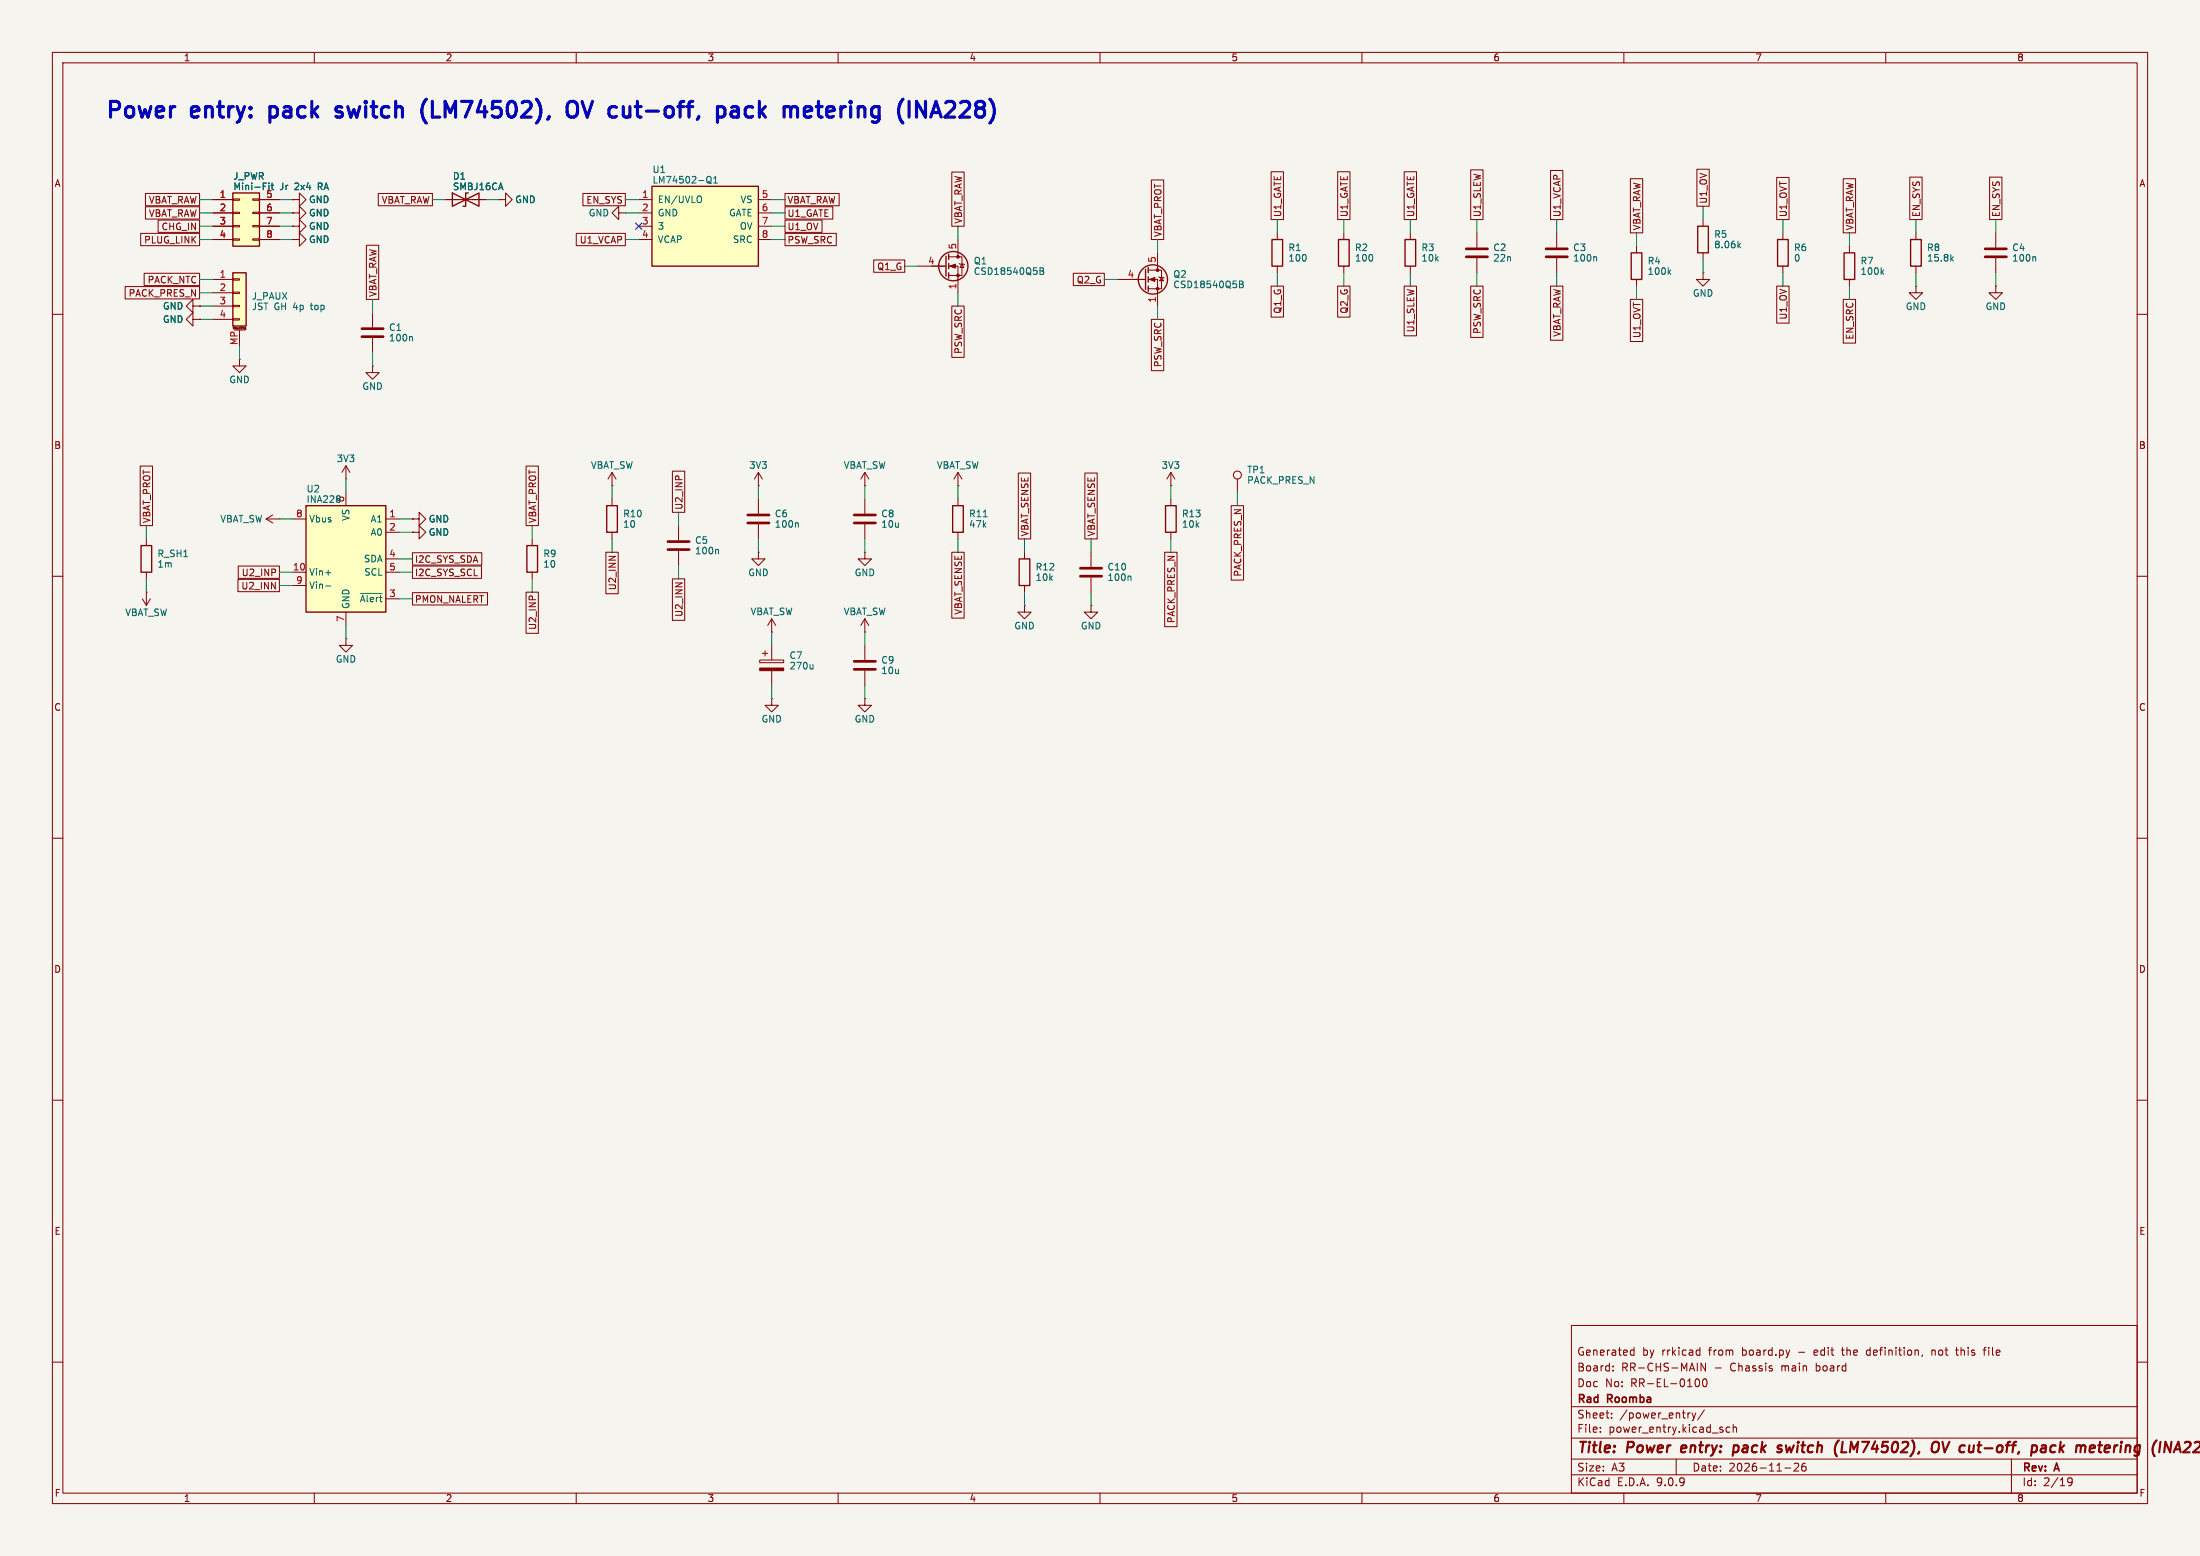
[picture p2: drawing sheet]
<svg xmlns="http://www.w3.org/2000/svg" width="420mm" height="297mm" viewBox="0 0 420 297" stroke-linecap="round" stroke-linejoin="round" font-family="sans-serif">
<path d="M0 0h420v297h-420z" fill="#f5f4ef" stroke="#f5f4ef" stroke-width=".19"/>
<g fill="none" stroke="#840000" stroke-width=".19">
<path d="M10 10h400v277h-400zM12 12h396v273h-396zM60 10v2M110 10v2M160 10v2M210 10v2M260 10v2M310 10v2M360 10v2M10 60h2M408 60h2M10 110h2"/>
<path d="M195.6 105.4v1.3M195.6 111.8v1.2M408 110h2M10 160h2M408 160h2M10 210h2M408 210h2M300 253h108v32h-108zM311.4 258.6h.5M311.4 257.8h.5M311.9 257.2v1.5M324.1 257.7l.4 .1"/>
<path d="M324.5 258.6l-.4 .1M324.5 257.2v1.5M351.5 257.7h.6M356.6 257.7l-.3 .3v.4l.3 .3M367 258.6l-.1 .3M368.8 257.7v1M369.2 257.7l-.4 .1M373.3 257.7h.6M373.5 257.2v1.3l.4 .2M378.6 257.7h.6M379.2 257.2l-.4 .2v1.3M10 260h2"/>
<path d="M300 278.5h108M300 274.5h108M300 268.5h108M305.5 273.2v.2M305.5 272.5v.1M307.7 270.5v.2M307.7 269.8v.1M307.9 261.5v.2M307.9 260.8v.1M320 278.5v3M322.5 269.7h.2M323 269.7l.4 1"/>
<path d="M323.4 270.7l-.4 .5M323.6 263.8l.1-.5 .2-.1a.8 .8 0 0 1 .6 .7 .8 .8 0 0 1-.6 .8l-.2-.2-.1-.4M323.7 269.7l-.3 1M325.2 263.3l.2-.1a.8 .8 0 0 1 .5 .7 .8 .8 0 0 1-.5 .8l-.2-.2-.2-.4zM325.4 269.1l-1.3 1.9M325.6 260.2v1.5l-.9-1.5v1.5M330.2 272.5l-.4-.1-.3 .3 .2 .6h.5M330.9 272.5l.2-.1 .3 .1 .1 .9M330.9 271.9v1.5M342.5 279.4l.6-.1 .2 .1 .1 .3-1 1.1h1M344.7 279.3a.59 .59 0 0 0-.8 .6v.6l.2 .2 .4 .1 .2-.2 .1-.5-.1-.2h-.5l-.3 .2M384 278.5v6.5"/>
<path d="M408 260h2M60 285v2M110 285v2M160 285v2M210 285v2M260 285v2M300 281.5h108M310 285v2M340.7 280.2h1.2M360 285v2M394.7 282.4l.3-.3 .5 .1a.99 .99 0 0 1-.3 1.4h-.3M394.7 282.7l.3 .3h.3l.3-.3"/>
</g>
<g fill="none" stroke="#840000" stroke-width=".4">
<path d="M321.1 276l-.2 .9 .2 .3M321.9 276.3l-1 .2M330.9 277.1h.7M331 276h.8M331 275.9l-.2 2M340.9 275.9l.2 1.3M351.8 275.2l-.3 2h1M369 275.5a.69 .69 0 0 1 1.1 0 1.47 1.47 0 0 1-.6 1.7l-.5-.1a1.5 1.5 0 0 1 0-1.6zM370.8 275.2l.4 2 1-2M389.8 276h.7v1.2M390.6 276.3l-.7 .1a.4 .4 0 0 0-.3 .4 .4 .4 0 0 0 .2 .4l.7-.1M392.4 276a.66 .66 0 0 0-.9 .3l-.1 .5 .1 .3h.8"/>
<path d="M400.5 275.9h.8M401 277.2h.1M402 276l-.2 .9 .2 .3M402.8 276.3l-1 .2M415 277.2l.9-2 .4 2M415.2 276.6h1M417.4 275.2l-.3 .2M418 276.1l-1.2 1.1h1.2"/>
</g>
<path d="M194.6 106.7h2v5.1h-2z" fill="none" stroke="#840000" stroke-width=".25"/>
<path d="M44.4 52.1h2.6v10.1h-2.6z" fill="#ffffc2"/>
<path d="M44.4 52.1h2.6v10.1h-2.6z" fill="none" stroke="#840000" stroke-width=".25"/>
<g fill="none" stroke="#840000" stroke-width=".19">
<path d="M40.6 53.3h3.8M40.6 55.9h3.8M40.6 58.4h3.8M44.4 53.2h1.3v.3h-1.3zM44.4 55.8h1.3v.2h-1.3zM44.4 58.3h1.3v.2h-1.3zM40.6 61h3.8M44.4 60.8h1.3v.3h-1.3zM44.7 63h2M45.7 68.6v1.3h1.3l-1.3 1.2-1.3-1.2h1.3M45.7 68.6h.1M45.7 63v3"/>
<path d="M46.9 62.5v.3l-.2 .1M46.9 62.5l-.2 .1 .1 .2h.1"/>
</g>
<path d="M58.4 96.5h15.3v20.3h-15.3z" fill="#ffffc2"/>
<g fill="none" stroke="#840000" stroke-width=".25">
<path d="M86.4 36.8v2.6l5-2.6v2.6zM89.4 36.8h-.5v2.6h-.5M180.6 48.9v3.8M181.1 48.5v1M181.1 50.3v1M181.1 52.1v1M218.7 51.4v3.8M219.2 51.1v1M219.2 52.8v1M219.2 54.6v1M242.8 45.7h2.1v5.1h-2.1zM255.5 45.7h2.1v5.1h-2.1z"/>
<path d="M268.2 45.7h2.1v5.1h-2.1zM311.4 48.3h2v5h-2zM324.1 43.2h2v5.1h-2zM339.3 45.7h2.1v5.1h-2.1zM352 48.3h2.1v5h-2.1zM364.7 45.7h2.1v5.1h-2.1zM58.4 96.5h15.3v20.3h-15.3zM181.9 96.5h2v5.1h-2zM222.5 96.5h2v5.1h-2z"/>
<circle cx="182" cy="50.8" r="2.79"/>
<circle cx="220.1" cy="53.3" r="2.79"/>
</g>
<g fill="none" stroke="#840000" stroke-width=".19">
<path d="M85.1 38.1h7.6M95.2 38.1h1.3v-1.3l1.3 1.3-1.3 1.3v-1.3M95.2 38.1h.1M36.8 58.4v-1.2l-1.2 1.2 1.2 1.3v-1.3h1.3M38.1 58.4h.1M118.1 40.6v-1.2l-1.3 1.2 1.3 1.3v-1.3h1.3M119.4 40.6h.1M175.3 50.8h5.3M181.1 49h2.5v3.6h-2.5M181.1 50.8h1.8v5.1M182.9 45.7v3.3M183.1 50.3l1 .2"/>
<path d="M183.6 50.4l.4 .7h-.7zM213.4 53.3h5.3M219.2 51.6h2.5v3.5h-2.5M219.2 53.3h1.8v5.1M221 48.3v3.3M221.2 52.8l1 .3M221.7 53l.4 .6h-.7zM243.8 44.5v1.2M243.8 50.8v1.3M256.5 44.5v1.2M256.5 50.8v1.3M269.2 44.5v1.2"/>
<path d="M269.2 50.8v1.3M281.9 44.5v2.7M281.9 49.3v2.8M297.2 44.5v2.7M297.2 49.3v2.8M312.4 47v1.3M312.4 53.3v1.3M325.1 52.1v1.2h1.3l-1.3 1.3-1.3-1.3h1.3M325.1 52.1h.1M325.1 41.9v1.3M325.1 48.3v1.2M340.4 44.5v1.2"/>
<path d="M340.4 50.8v1.3M353.1 47v1.3M353.1 53.3v1.3M365.8 54.6v1.3h1.2l-1.2 1.3-1.3-1.3h1.3M365.8 54.6h.1M365.8 44.5v1.2M365.8 50.8v1.3M381 54.6v1.3h1.3l-1.3 1.3-1.3-1.3h1.3M381 54.6h.1M381 44.5v2.7M381 49.3v2.8M36.8 61v-1.3l-1.2 1.3 1.2 1.2v-1.2h1.3"/>
<path d="M38.1 61h.1M71.1 69.9v1.2h1.3l-1.3 1.3-1.3-1.3h1.3M71.1 69.9h.1M50.8 99.1h2.5M50.8 99.1l1.3 .7M52.1 98.3l-1.3 .8M53.3 99.1h.1M55.9 99.1h2.5M66 91.4h.1M66 88.9v2.5M66 94v2.5M66 88.9l-.7 1.3"/>
<path d="M66 88.9l.8 1.3M73.7 99.1h2.5M78.7 99.1h1.3v-1.3l1.3 1.3-1.3 1.2v-1.2M78.7 99.1h.1M182.9 92.7h.1M182.9 90.2v2.5M182.9 95.3v1.2M182.9 90.2l-.8 1.2M182.9 90.2l.7 1.2M223.5 92.7h.1M223.5 90.2v2.5M223.5 95.3v1.2"/>
<path d="M223.5 90.2l-.7 1.2M223.5 90.2l.8 1.2M236.2 91.4v2.6M55.9 109.2h2.5M55.9 111.8h2.5M66 116.8v2.6M73.7 109.2h2.5M73.7 101.6h2.5M73.7 106.7h2.5M73.7 114.3h2.5M78.7 101.6h1.3v-1.3l1.3 1.3-1.3 1.3v-1.3M78.7 101.6h.1"/>
<path d="M182.9 101.6v1.3M195.6 115.6v1.2h1.2l-1.2 1.3-1.3-1.3h1.3M195.6 115.6h.1M208.3 115.6v1.2h1.2l-1.2 1.3-1.3-1.3h1.3M208.3 115.6h.1M208.3 105.4v2.8M208.3 110.2v2.8M223.5 101.6v1.3M66 121.9v1.3h1.3l-1.3 1.3-1.2-1.3h1.2M66 121.9h.1"/>
<circle cx="236.2" cy="90.7" r=".76"/>
</g>
<g fill="none" stroke="#006464" stroke-width=".19">
<path d="M198.5 51.1h.5l.2 .3-.2 .3 .2 .1 .1 .3-.3 .3h-.5zM198.5 51.7h.5M236.6 53.6h.5l.2 .3-.2 .4 .2 .1 .1 .3-.3 .2h-.5zM236.6 54.3h.5M304.6 49l.2 .2v.6M318.6 51.9l.4 .5M319 51.5l-.5 .5M331.9 46.8l.4 .5M332.3 46.5l-.5 .4M359.2 51.9l.4 .5M359.6 51.5l-.5 .5M372.5 49.4l.4 .4"/>
<path d="M372.9 49l-.5 .5M388.4 49l.2 .2v.6M187.7 98.6h.8M62.2 109.3h.9M62.2 111.9h.9M68.8 113.3h4.1M215.7 110l.2 .1v.7"/>
</g>
<path d="M279.9 47.5h4.1M279.9 49h4.1M295.1 47.5h4.1M295.1 49h4.1M379 47.5h4M379 49h4M206.2 108.5h4.1M206.2 110h4.1" fill="none" stroke="#840000" stroke-width=".51"/>
<g fill="#840000" stroke="#840000" stroke-width=".19">
<path d="M219.5 53.3l1-.3v.7z"/>
<path d="M181.4 50.8l1-.4v.8z"/>
<circle cx="221" cy="51.6" r=".25"/>
<circle cx="221" cy="55.1" r=".25"/>
<circle cx="182.9" cy="49" r=".25"/>
<circle cx="182.9" cy="52.6" r=".25"/>
</g>
<path d="M124.5 35.6h20.3v15.2h-20.3z" fill="#ffffc2"/>
<path d="M124.5 35.6h20.3v15.2h-20.3z" fill="none" stroke="#840000" stroke-width=".25"/>
<path d="M55.9 38.1h1.2v-1.3l1.3 1.3-1.3 1.3v-1.3M55.9 38.1h.1M121.9 38.1h2.6M144.8 38.1h2.5M121.9 40.6h2.6M121.9 43.2h2.6M121.9 45.7h2.6M144.8 40.6h2.5M144.8 43.2h2.5M144.8 45.7h2.5" fill="none" stroke="#840000" stroke-width=".19"/>
<path d="M133.7 37.5a.9 .9 0 0 1 0 1.1M135 33.9l.2-.2a.43 .43 0 0 1 .6 .4v.4a.43 .43 0 0 1-.3 .4 .43 .43 0 0 1-.5-.1M135.2 34.6l.6 .5M136.2 34.9h.8M136.2 34l.4-.3v1.2" fill="none" stroke="#006464" stroke-width=".19"/>
<path d="M44.4 36.8h5.1v10.2h-5.1z" fill="#ffffc2"/>
<path d="M44.4 36.8h5.1v10.2h-5.1zM115.8 96.5h2.1v5.1h-2.1zM26.9 104.1h2.1v5.1h-2.1zM100.6 104.1h2v5.1h-2z" fill="none" stroke="#840000" stroke-width=".25"/>
<g fill="none" stroke="#840000" stroke-width=".19">
<path d="M27.8 39.5h10.3v2.3h-10.3zM27.8 36.9h10.3v2.4h-10.3zM40.6 38.1h3.8M44.4 38h1.3v.2h-1.3zM48.3 38h1.2v.2h-1.2zM49.5 38.1h3.8M55.9 38.1h.1M72.2 36.9h10.3v2.4h-10.3zM85.1 38.1h2.5M90.2 38.1h2.5M95.2 38.1h.1M111.3 36.9h8.1v2.4h-8.1z"/>
<path d="M149.9 39.5h9.1v2.3h-9.1zM149.9 36.9h10.3v2.4h-10.3zM181.7 32.8h2.4v10.4h-2.4zM219.8 34.4h2.4v11.3h-2.4zM242.7 32.8h2.3v9.1h-2.3zM255.4 32.8h2.3v9.1h-2.3zM268.1 32.8h2.3v9.1h-2.3zM280.8 32.4h2.3v9.5h-2.3zM296 32.5h2.4v9.4h-2.4zM311.2 34.1h2.4v10.4h-2.4zM323.9 32.3h2.4v7.1h-2.4zM339.2 33.9h2.3v8h-2.3z"/>
<path d="M351.9 34.1h2.3v10.4h-2.3zM364.6 33.8h2.3v8.1h-2.3zM379.8 33.8h2.4v8.1h-2.4zM23.9 54.7h14.2v2.4h-14.2zM26.9 44.5h11.2v2.4h-11.2zM27.5 52.2h10.6v2.3h-10.6zM30.2 42h7.9v2.4h-7.9zM38.1 58.4h.1M40.6 40.6h3.8M40.6 43.2h3.8M40.6 45.7h3.8M44.4 40.5h1.3v.3h-1.3z"/>
<path d="M44.4 43.1h1.3v.2h-1.3zM44.4 45.6h1.3v.2h-1.3zM48.3 40.5h1.2v.3h-1.2zM48.3 43.1h1.2v.2h-1.2zM48.3 45.6h1.2v.2h-1.2zM49.5 40.6h3.8M49.5 43.2h3.8M49.5 45.7h3.8M55.9 40.6h1.2v-1.2l1.3 1.2-1.3 1.3v-1.3M55.9 40.6h.1M55.9 43.2h1.2v-1.3l1.3 1.3-1.3 1.3v-1.3M55.9 43.2h.1"/>
<path d="M55.9 45.7h1.2v-1.2l1.3 1.2-1.3 1.3v-1.3M55.9 45.7h.1M69.9 46.8h2.4v10.4h-2.4zM71.1 59.7v2.8M110 44.5h9.4v2.4h-9.4zM149.9 42h7v2.4h-7zM149.9 44.5h9.8v2.4h-9.8zM166.8 49.6h5.9v2.4h-5.9zM181.7 58.4h2.4v9.8h-2.4zM204.9 52.2h5.9v2.3h-5.9zM242.7 54.6h2.3v5.9h-2.3zM255.4 54.6h2.3v5.9h-2.3z"/>
<path d="M268.1 54.6h2.3v9.5h-2.3zM280.8 54.6h2.3v9.8h-2.3zM296 54.6h2.4v10.3h-2.4zM311.2 57.2h2.4v8h-2.4zM339.2 54.6h2.3v7.1h-2.3zM351.9 57.2h2.3v8.3h-2.3zM38.1 61h.1M71.1 64.5v2.8M219.8 61h2.4v9.8h-2.4zM26.8 89h2.3v11.3h-2.3zM78.7 99.1h.1M100.4 89h2.4v11.3h-2.4z"/>
<path d="M116.8 92.7h.1M116.8 90.2v2.5M116.8 95.3v1.2M116.8 90.2l-.7 1.2M116.8 90.2l.8 1.2M128.4 89.9h2.3v7.9h-2.3zM144.8 92.7h.1M144.8 90.2v2.5M144.8 95.3v2.7M144.8 90.2l-.8 1.2M144.8 90.2l.7 1.2M165.1 92.7h.1"/>
<path d="M165.1 90.2v2.5M165.1 95.3v2.7M165.1 90.2l-.8 1.2M165.1 90.2l.8 1.2M194.4 90.3h2.4v12.6h-2.4zM207.1 90.3h2.4v12.6h-2.4zM235 96.5h2.4v14.2h-2.4zM27.2 114.3l.7 1.3M27.9 113h.1M27.9 102.9v1.2M27.9 109.2v1.3M27.9 113v2.6"/>
<path d="M28.7 114.3l-.8 1.3M45.4 110.6h7.9v2.3h-7.9zM45.5 108h7.8v2.4h-7.8zM78.7 113.1h14.4v2.4h-14.4zM78.7 108h13.2v2.4h-13.2zM78.7 105.5h13.3v2.4h-13.3zM78.7 101.6h.1M100.4 113h2.4v7.9h-2.4zM101.6 102.9v1.2M101.6 109.2v1.3M115.7 105.4h2.3v7.9h-2.3zM116.8 101.6v1.3"/>
<path d="M128.4 110.5h2.3v7.9h-2.3zM129.5 100.3v2.8M129.5 105.2v2.8M144.8 105.4v1.3h1.2l-1.2 1.3-1.3-1.3h1.3M144.8 105.4h.1M144.8 100.1v2.8M147.3 118.1l-.7 1.3M147.3 118.1l.8 1.3M147.3 118.1v2.6M165.1 105.4v1.3h1.3l-1.3 1.3-1.3-1.3h1.3M165.1 105.4h.1M165.1 118.1l-.8 1.3"/>
<path d="M165.1 118.1l.8 1.3M165.1 100.1v2.8M165.1 118.1v2.6M181.7 105.4h2.4v12.6h-2.4zM222.3 105.4h2.4v14.2h-2.4zM145 126h4.6v.5h-4.6zM145.5 124.7h1.1M146 124.2v1M147.3 133.4v1.2h1.3l-1.3 1.3-1.3-1.3h1.3M147.3 133.4h.1M147.3 120.7h.1M147.3 123.2v2.8"/>
<path d="M147.3 128v2.8M165.1 120.7h.1M165.1 133.4v1.2h1.3l-1.3 1.3-1.3-1.3h1.3M165.1 133.4h.1M165.1 123.2v2.8M165.1 128v2.8"/>
</g>
<path d="M51.3 34.9v.2M51.3 35.4v.8M51.8 35.4h.4M51.9 34.9v1.1M78.6 64.2l.1 .2v.7M152.2 99.8l.2 .2v.6M137 104.9l.2 .2v.6M155.2 126.8v.9M155.2 127.6l-.2 .1" fill="none" stroke="#006464" stroke-width=".19"/>
<path d="M69.1 62.7h4.1M69.1 64.3h4.1M142.7 98.3h4.1M142.7 99.8h4.1M163.1 98.3h4M163.1 99.8h4M127.5 103.4h4.1M127.5 104.9h4.1M163.1 126.2h4M163.1 127.8h4" fill="none" stroke="#840000" stroke-width=".51"/>
<path d="M145 127.5h4.6v.5h-4.6z" fill="#840000" stroke="#840000" stroke-width=".19"/>
<g fill="none" stroke="#009600" stroke-width=".19">
<path d="M38.1 38.1h2.5M53.3 38.1h2.6M82.5 38.1h2.6M92.7 38.1h2.5M119.4 38.1h2.5M147.3 38.1h2.6M325.1 39.4v2.5M38.1 53.3h2.5M38.1 58.4h2.5M38.1 55.9h2.5M38.1 40.6h2.5M38.1 43.2h2.5"/>
<path d="M38.1 45.7h2.5M53.3 40.6h2.6M53.3 43.2h2.6M53.3 45.7h2.6M71.1 57.2v2.5M119.4 40.6h2.5M119.4 45.7h2.5M147.3 40.6h2.6M147.3 43.2h2.6M147.3 45.7h2.6M172.7 50.8h2.6M182.9 43.2v2.5"/>
<path d="M182.9 55.9v2.5M210.8 53.3h2.6M221 45.7v2.6M221 58.4v2.6M243.8 41.9v2.6M243.8 52.1v2.5M256.5 41.9v2.6M256.5 52.1v2.5M269.2 41.9v2.6M269.2 52.1v2.5M281.9 41.9v2.6M281.9 52.1v2.5"/>
<path d="M297.2 41.9v2.6M297.2 52.1v2.5M312.4 44.5v2.5M312.4 54.6v2.6M325.1 49.5v2.6M340.4 41.9v2.6M340.4 52.1v2.5M353.1 44.5v2.5M353.1 54.6v2.6M365.8 41.9v2.6M365.8 52.1v2.5M381 41.9v2.6"/>
<path d="M381 52.1v2.5M38.1 61h2.5M45.7 66v2.6M71.1 67.3v2.6M53.3 99.1h2.6M66 91.4v2.6M76.2 99.1h2.5M116.8 92.7v2.6M129.5 97.8v2.5M144.8 92.7v2.6M165.1 92.7v2.6M182.9 92.7v2.6"/>
<path d="M223.5 92.7v2.6M236.2 94v2.5M27.9 100.3v2.6M27.9 110.5v2.5M53.3 109.2h2.6M53.3 111.8h2.6M66 119.4v2.5M76.2 114.3h2.5M76.2 109.2h2.5M76.2 101.6h2.5M76.2 106.7h2.5M101.6 100.3v2.6"/>
<path d="M101.6 110.5v2.5M116.8 102.9v2.5M129.5 108v2.5M144.8 102.9v2.5M165.1 102.9v2.5M182.9 102.9v2.5M195.6 102.9v2.5M195.6 113v2.6M208.3 102.9v2.5M208.3 113v2.6M223.5 102.9v2.5M147.3 120.7v2.5"/>
<path d="M147.3 130.8v2.6M165.1 120.7v2.5M165.1 130.8v2.6"/>
</g>
<path d="M121.3 42.6l1.2 1.2M122.5 42.6l-1.2 1.2" fill="none" stroke="#000084" stroke-width=".19"/>
<g fill="none" stroke="#0000c2" stroke-width=".6">
<path d="M81.4 18.9l-.6 .9M82.5 19.4v3h1.5M108.4 19.8a1.01 1.01 0 0 1 1.1-.4 1.01 1.01 0 0 1 .8 1v1a1 1 0 0 1-1 1 1 1 0 0 1-1-1zM111.1 19.4l1 3M156.3 19.4v2.5l.1 .3 .6 .2M51.5 20.4v3M51.5 22.2l.3 .2M51.8 20.4l-.3 .1M65.3 20.5l-.8-.1-.2 .1-.2 .3 .2 .4 1 .3 .1 .3-.1 .4-.3 .2-.9-.2M80.8 22.6l.6 .9M137.8 20.4l.5 .2 .1 .3v.9l-.3 .4-.3 .2M139.7 20.5l.3-.1 .8 .1 .2 .3v1.6"/>
<path d="M141 21.1l-.3 .1h-.7a.59 .59 0 0 0-.5 .6 .59 .59 0 0 0 .5 .6h.7l.3-.2M143.4 20.4h-.6l-.4 .2-.1 .3v.9l.1 .3 .4 .3h.6M155.8 20.4h1.2M177.7 22.4l1-3 1 3M178 21.5h1.4"/>
</g>
<g font-size="4.2" fill="#0000c2">
<text x="20" y="22.8">Power</text>
<text x="36.8" y="22.8">entry:</text>
<text x="52.8" y="22.8">pack</text>
<text x="66.7" y="22.8">switch</text>
<text x="84.2" y="22.8">(LM74502),</text>
<text x="113.3" y="22.8">OV</text>
<text x="122.5" y="22.8">cut-off,</text>
<text x="144.3" y="22.8">pack</text>
<text x="158.2" y="22.8">metering</text>
<text x="181.2" y="22.8">(INA228)</text>
</g>
<g font-size="2.8" fill="#840000">
<text x="301" y="277.9">Title:</text>
<text x="310.6" y="277.9">Power</text>
<text x="321.8" y="277.9">entry:</text>
<text x="332.5" y="277.9">pack</text>
<text x="341.8" y="277.9">switch</text>
<text x="353.5" y="277.9">(LM74502),</text>
<text x="372.8" y="277.9">OV cut-off,</text>
<text x="393.5" y="277.9">pack</text>
<text x="402.8" y="277.9">metering</text>
<text x="418.1" y="277.9">(IN</text>
</g>
<g font-size="2.1" fill="#840000">
<text x="301" y="262">Board:</text>
<text x="301" y="259">Generated</text>
<text x="309.5" y="262">RR-CHS-MAIN</text>
<text x="313.5" y="259">by</text>
<text x="317.3" y="259">rrkicad</text>
<text x="326.4" y="259">from</text>
<text x="327.3" y="262">-</text>
<text x="330.5" y="262">Chassis</text>
<text x="332.8" y="259">board.py</text>
<text x="340.3" y="262">main</text>
<text x="343.7" y="259">-</text>
<text x="346.9" y="259">edit</text>
<text x="347.1" y="262">board</text>
<text x="352.4" y="259">the</text>
<text x="357.2" y="259">definition,</text>
<text x="369.8" y="259">not</text>
<text x="374.6" y="259">this</text>
<text x="380.1" y="259">file</text>
<text x="301" y="268.2">Rad</text>
<text x="301" y="265">Doc</text>
<text x="306.4" y="265">No:</text>
<text x="306.9" y="268.2">Roomba</text>
<text x="311.4" y="265">RR-EL-0100</text>
<text x="301" y="273.7">File:</text>
<text x="301" y="271">Sheet:</text>
<text x="307.1" y="273.7">power_entry.kicad_sch</text>
<text x="309.2" y="271">/power_entry/</text>
<text x="301" y="281.1">Size:</text>
<text x="307.6" y="281.1">A3</text>
<text x="323" y="281.1">Date:</text>
<text x="330" y="281.1">2026-11-26</text>
<text x="386" y="281.3">Rev:</text>
<text x="392.4" y="281.3">A</text>
<text x="301" y="283.9">KiCad</text>
<text x="308.7" y="283.9">E.D.A.</text>
<text x="316.3" y="283.9">9.0.9</text>
<text x="386" y="283.9">Id:</text>
<text x="390.1" y="283.9">2/19</text>
</g>
<g font-size="1.8" fill="#840000">
<text x="35" y="11.9">1</text>
<text x="85" y="11.9">2</text>
<text x="135" y="11.9">3</text>
<text x="185" y="11.9">4</text>
<text x="235" y="11.9">5</text>
<text x="285" y="11.9">6</text>
<text x="335" y="11.9">7</text>
<text x="385" y="11.9">8</text>
<text x="10.3" y="35.9">A</text>
<text x="408.3" y="35.9">A</text>
<text x="28.3" y="41.6">VBAT_RAW</text>
<text x="28.3" y="39.1">VBAT_RAW</text>
<text x="72.8" y="39.1">VBAT_RAW</text>
<text x="111.8" y="39.1">EN_SYS</text>
<text x="150.2" y="41.6">U1_GATE</text>
<text x="150.2" y="39.1">VBAT_RAW</text>
<text x="244.8" y="41.5" transform="rotate(-90 244.8 41.5)">U1_GATE</text>
<text x="257.5" y="41.5" transform="rotate(-90 257.5 41.5)">U1_GATE</text>
<text x="270.2" y="41.5" transform="rotate(-90 270.2 41.5)">U1_GATE</text>
<text x="282.9" y="41.5" transform="rotate(-90 282.9 41.5)">U1_SLEW</text>
<text x="298.1" y="41.5" transform="rotate(-90 298.1 41.5)">U1_VCAP</text>
<text x="326.1" y="39" transform="rotate(-90 326.1 39)">U1_OV</text>
<text x="341.3" y="41.5" transform="rotate(-90 341.3 41.5)">U1_OVT</text>
<text x="366.7" y="41.5" transform="rotate(-90 366.7 41.5)">EN_SYS</text>
<text x="382" y="41.5" transform="rotate(-90 382 41.5)">EN_SYS</text>
<text x="27.4" y="46.7">PLUG_LINK</text>
<text x="30.7" y="44.1">CHG_IN</text>
<text x="110.6" y="46.7">U1_VCAP</text>
<text x="150.2" y="44.1">U1_OV</text>
<text x="150.2" y="46.7">PSW_SRC</text>
<text x="183.8" y="42.8" transform="rotate(-90 183.8 42.8)">VBAT_RAW</text>
<text x="221.9" y="45.3" transform="rotate(-90 221.9 45.3)">VBAT_PROT</text>
<text x="313.4" y="44.1" transform="rotate(-90 313.4 44.1)">VBAT_RAW</text>
<text x="354" y="44.1" transform="rotate(-90 354 44.1)">VBAT_RAW</text>
<text x="167.4" y="51.8">Q1_G</text>
<text x="24.5" y="56.8">PACK_PRES_N</text>
<text x="28.1" y="54.3">PACK_NTC</text>
<text x="72.1" y="56.8" transform="rotate(-90 72.1 56.8)">VBAT_RAW</text>
<text x="205.5" y="54.3">Q2_G</text>
<text x="244.8" y="60" transform="rotate(-90 244.8 60)">Q1_G</text>
<text x="257.5" y="60" transform="rotate(-90 257.5 60)">Q2_G</text>
<text x="270.2" y="63.5" transform="rotate(-90 270.2 63.5)">U1_SLEW</text>
<text x="282.9" y="63.8" transform="rotate(-90 282.9 63.8)">PSW_SRC</text>
<text x="298.1" y="64.4" transform="rotate(-90 298.1 64.4)">VBAT_RAW</text>
<text x="313.4" y="64.6" transform="rotate(-90 313.4 64.6)">U1_OVT</text>
<text x="341.3" y="61.1" transform="rotate(-90 341.3 61.1)">U1_OV</text>
<text x="354" y="64.9" transform="rotate(-90 354 64.9)">EN_SRC</text>
<text x="183.8" y="67.7" transform="rotate(-90 183.8 67.7)">PSW_SRC</text>
<text x="221.9" y="70.2" transform="rotate(-90 221.9 70.2)">PSW_SRC</text>
<text x="10.3" y="85.9">B</text>
<text x="408.2" y="85.9">B</text>
<text x="28.9" y="99.9" transform="rotate(-90 28.9 99.9)">VBAT_PROT</text>
<text x="102.6" y="99.9" transform="rotate(-90 102.6 99.9)">VBAT_PROT</text>
<text x="130.5" y="97.4" transform="rotate(-90 130.5 97.4)">U2_INP</text>
<text x="79.1" y="107.6">I2C_SYS_SDA</text>
<text x="196.5" y="102.5" transform="rotate(-90 196.5 102.5)">VBAT_SENSE</text>
<text x="209.2" y="102.5" transform="rotate(-90 209.2 102.5)">VBAT_SENSE</text>
<text x="46" y="112.7">U2_INN</text>
<text x="46" y="110.2">U2_INP</text>
<text x="79.1" y="110.2">I2C_SYS_SCL</text>
<text x="117.8" y="112.8" transform="rotate(-90 117.8 112.8)">U2_INN</text>
<text x="237.2" y="110.2" transform="rotate(-90 237.2 110.2)">PACK_PRES_N</text>
<text x="79.1" y="115.3">PMON_NALERT</text>
<text x="130.5" y="117.8" transform="rotate(-90 130.5 117.8)">U2_INN</text>
<text x="183.8" y="117.4" transform="rotate(-90 183.8 117.4)">VBAT_SENSE</text>
<text x="224.5" y="119.1" transform="rotate(-90 224.5 119.1)">PACK_PRES_N</text>
<text x="102.6" y="120.3" transform="rotate(-90 102.6 120.3)">U2_INP</text>
<text x="10.3" y="135.9">C</text>
<text x="408.2" y="135.9">C</text>
<text x="10.3" y="185.9">D</text>
<text x="408.2" y="185.9">D</text>
<text x="10.3" y="235.9">E</text>
<text x="408.3" y="235.9">E</text>
<text x="10.3" y="285.9">F</text>
<text x="35" y="286.9">1</text>
<text x="85" y="286.9">2</text>
<text x="135" y="286.9">3</text>
<text x="185" y="286.9">4</text>
<text x="235" y="286.9">5</text>
<text x="285" y="286.9">6</text>
<text x="335" y="286.9">7</text>
<text x="385" y="286.9">8</text>
<text x="408.3" y="285.9">F</text>
</g>
<g font-size="1.8" fill="#006464">
<text x="44.5" y="34.5">J_PWR</text>
<text x="86.4" y="34.5">D1</text>
<text x="124.5" y="33.2">U1</text>
<text x="124.5" y="35.2">LM74502-Q1</text>
<text x="44.5" y="36.5">Mini-Fit</text>
<text x="53.4" y="36.5">Jr</text>
<text x="56.4" y="36.5">2x4</text>
<text x="58.9" y="39">GND</text>
<text x="58.9" y="41.5">GND</text>
<text x="61" y="36.5">RA</text>
<text x="86.4" y="36.5">SMBJ16CA</text>
<text x="98.3" y="39">GND</text>
<text x="112.3" y="41.5">GND</text>
<text x="125.5" y="39">EN/UVLO</text>
<text x="125.5" y="41.5">GND</text>
<text x="139.1" y="41.5">GATE</text>
<text x="141.3" y="39">VS</text>
<text x="58.9" y="44">GND</text>
<text x="58.9" y="46.6">GND</text>
<text x="125.5" y="44">3</text>
<text x="125.5" y="46.6">VCAP</text>
<text x="139.8" y="46.6">SRC</text>
<text x="141.1" y="44">OV</text>
<text x="327.1" y="45.6">R5</text>
<text x="327.1" y="47.6">8.06k</text>
<text x="185.8" y="50.7">Q1</text>
<text x="185.8" y="52.7">CSD18540Q5B</text>
<text x="223.9" y="53.2">Q2</text>
<text x="245.9" y="48.1">R1</text>
<text x="245.9" y="50.1">100</text>
<text x="258.6" y="48.1">R2</text>
<text x="258.6" y="50.1">100</text>
<text x="271.3" y="48.1">R3</text>
<text x="271.3" y="50.1">10k</text>
<text x="285" y="48.1">C2</text>
<text x="285" y="50.1">22n</text>
<text x="300.2" y="48.1">C3</text>
<text x="300.2" y="50.1">100n</text>
<text x="314.4" y="50.7">R4</text>
<text x="314.4" y="52.7">100k</text>
<text x="342.4" y="48.1">R6</text>
<text x="342.4" y="50.1">0</text>
<text x="355.1" y="50.7">R7</text>
<text x="355.1" y="52.7">100k</text>
<text x="367.8" y="48.1">R8</text>
<text x="367.8" y="50.1">15.8k</text>
<text x="384" y="48.1">C4</text>
<text x="384" y="50.1">100n</text>
<text x="31" y="59.3">GND</text>
<text x="48" y="57.4">J_PAUX</text>
<text x="48" y="59.4">JST GH 4p</text>
<text x="59.6" y="59.4">top</text>
<text x="223.9" y="55.2">CSD18540Q5B</text>
<text x="323.1" y="56.8">GND</text>
<text x="363.7" y="59.4">GND</text>
<text x="379" y="59.4">GND</text>
<text x="31" y="61.8">GND</text>
<text x="74.2" y="63.4">C1</text>
<text x="74.2" y="65.4">100n</text>
<text x="43.7" y="73.3">GND</text>
<text x="69.1" y="74.6">GND</text>
<text x="64.2" y="88.4">3V3</text>
<text x="112.7" y="89.7">VBAT_SW</text>
<text x="142.9" y="89.7">3V3</text>
<text x="161" y="89.7">VBAT_SW</text>
<text x="178.8" y="89.7">VBAT_SW</text>
<text x="221.7" y="89.7">3V3</text>
<text x="58.4" y="94.2">U2</text>
<text x="65.8" y="96" transform="rotate(-90 65.8 96)">6</text>
<text x="238" y="90.5">TP1</text>
<text x="238" y="92.5">PACK_PRES_N</text>
<text x="42" y="99.9">VBAT_SW</text>
<text x="58.4" y="96.2">INA228</text>
<text x="58.9" y="99.9">Vbus</text>
<text x="66.9" y="99.5" transform="rotate(-90 66.9 99.5)">VS</text>
<text x="70.7" y="99.9">A1</text>
<text x="81.8" y="99.9">GND</text>
<text x="118.9" y="98.9">R10</text>
<text x="118.9" y="100.9">10</text>
<text x="147.8" y="98.9">C6</text>
<text x="147.8" y="100.9">100n</text>
<text x="168.1" y="98.9">C8</text>
<text x="168.1" y="100.9">10u</text>
<text x="184.9" y="100.9">47k</text>
<text x="184.9" y="98.9">R11</text>
<text x="225.5" y="100.9">10k</text>
<text x="225.5" y="98.9">R13</text>
<text x="30" y="106.5">R_SH1</text>
<text x="69.4" y="107.5">SDA</text>
<text x="70.7" y="102.5">A0</text>
<text x="81.8" y="102.5">GND</text>
<text x="103.6" y="106.5">R9</text>
<text x="132.6" y="104">C5</text>
<text x="132.6" y="106">100n</text>
<text x="30" y="108.5">1m</text>
<text x="58.9" y="110.1">Vin+</text>
<text x="58.9" y="112.6">Vin-</text>
<text x="69.4" y="110.1">SCL</text>
<text x="103.6" y="108.5">10</text>
<text x="142.7" y="110.2">GND</text>
<text x="163.1" y="110.2">GND</text>
<text x="197.6" y="111.1">10k</text>
<text x="197.6" y="109.1">R12</text>
<text x="211.3" y="111.1">100n</text>
<text x="211.3" y="109.1">C10</text>
<text x="23.8" y="117.8">VBAT_SW</text>
<text x="66.9" y="116.3" transform="rotate(-90 66.9 116.3)">GND</text>
<text x="68.6" y="115.2">~{Alert}</text>
<text x="143.2" y="117.6">VBAT_SW</text>
<text x="161" y="117.6">VBAT_SW</text>
<text x="150.6" y="126">C7</text>
<text x="193.5" y="120.3">GND</text>
<text x="206.2" y="120.3">GND</text>
<text x="64" y="126.7">GND</text>
<text x="150.6" y="128">270u</text>
<text x="168.1" y="126.9">C9</text>
<text x="168.1" y="128.9">10u</text>
<text x="145.3" y="138.1">GND</text>
<text x="163.1" y="138.1">GND</text>
</g>
<g font-size="1.8" fill="#a90000">
<text x="41.8" y="37.8">1</text>
<text x="41.8" y="40.4">2</text>
<text x="50.7" y="37.8">5</text>
<text x="50.7" y="40.4">6</text>
<text x="122.5" y="37.8">1</text>
<text x="122.5" y="40.4">2</text>
<text x="145.3" y="37.8">5</text>
<text x="145.3" y="40.4">6</text>
<text x="41.8" y="42.9">3</text>
<text x="41.8" y="45.5">4</text>
<text x="50.7" y="42.9">7</text>
<text x="50.7" y="45.5">8</text>
<text x="122.5" y="42.9">3</text>
<text x="122.5" y="45.5">4</text>
<text x="145.3" y="42.9">7</text>
<text x="145.3" y="45.5">8</text>
<text x="182.6" y="47.7" transform="rotate(-90 182.6 47.7)">5</text>
<text x="41.8" y="53.1">1</text>
<text x="177.1" y="50.5">4</text>
<text x="215.2" y="53.1">4</text>
<text x="220.7" y="50.2" transform="rotate(-90 220.7 50.2)">5</text>
<text x="41.8" y="55.6">2</text>
<text x="41.8" y="58.2">3</text>
<text x="182.6" y="55.3" transform="rotate(-90 182.6 55.3)">1</text>
<text x="220.7" y="57.9" transform="rotate(-90 220.7 57.9)">1</text>
<text x="41.8" y="60.7">4</text>
<text x="45.5" y="66" transform="rotate(-90 45.5 66)">MP</text>
<text x="56.4" y="98.8">8</text>
<text x="74.2" y="98.8">1</text>
<text x="74.2" y="101.3">2</text>
<text x="74.2" y="106.4">4</text>
<text x="55.8" y="109">10</text>
<text x="56.4" y="111.5">9</text>
<text x="74.2" y="109">5</text>
<text x="65.8" y="118.8" transform="rotate(-90 65.8 118.8)">7</text>
<text x="74.2" y="114">3</text>
</g>
<text font-size=".5" fill="#840000" x="44.3" y="62.9">Mounting</text>
</svg>
